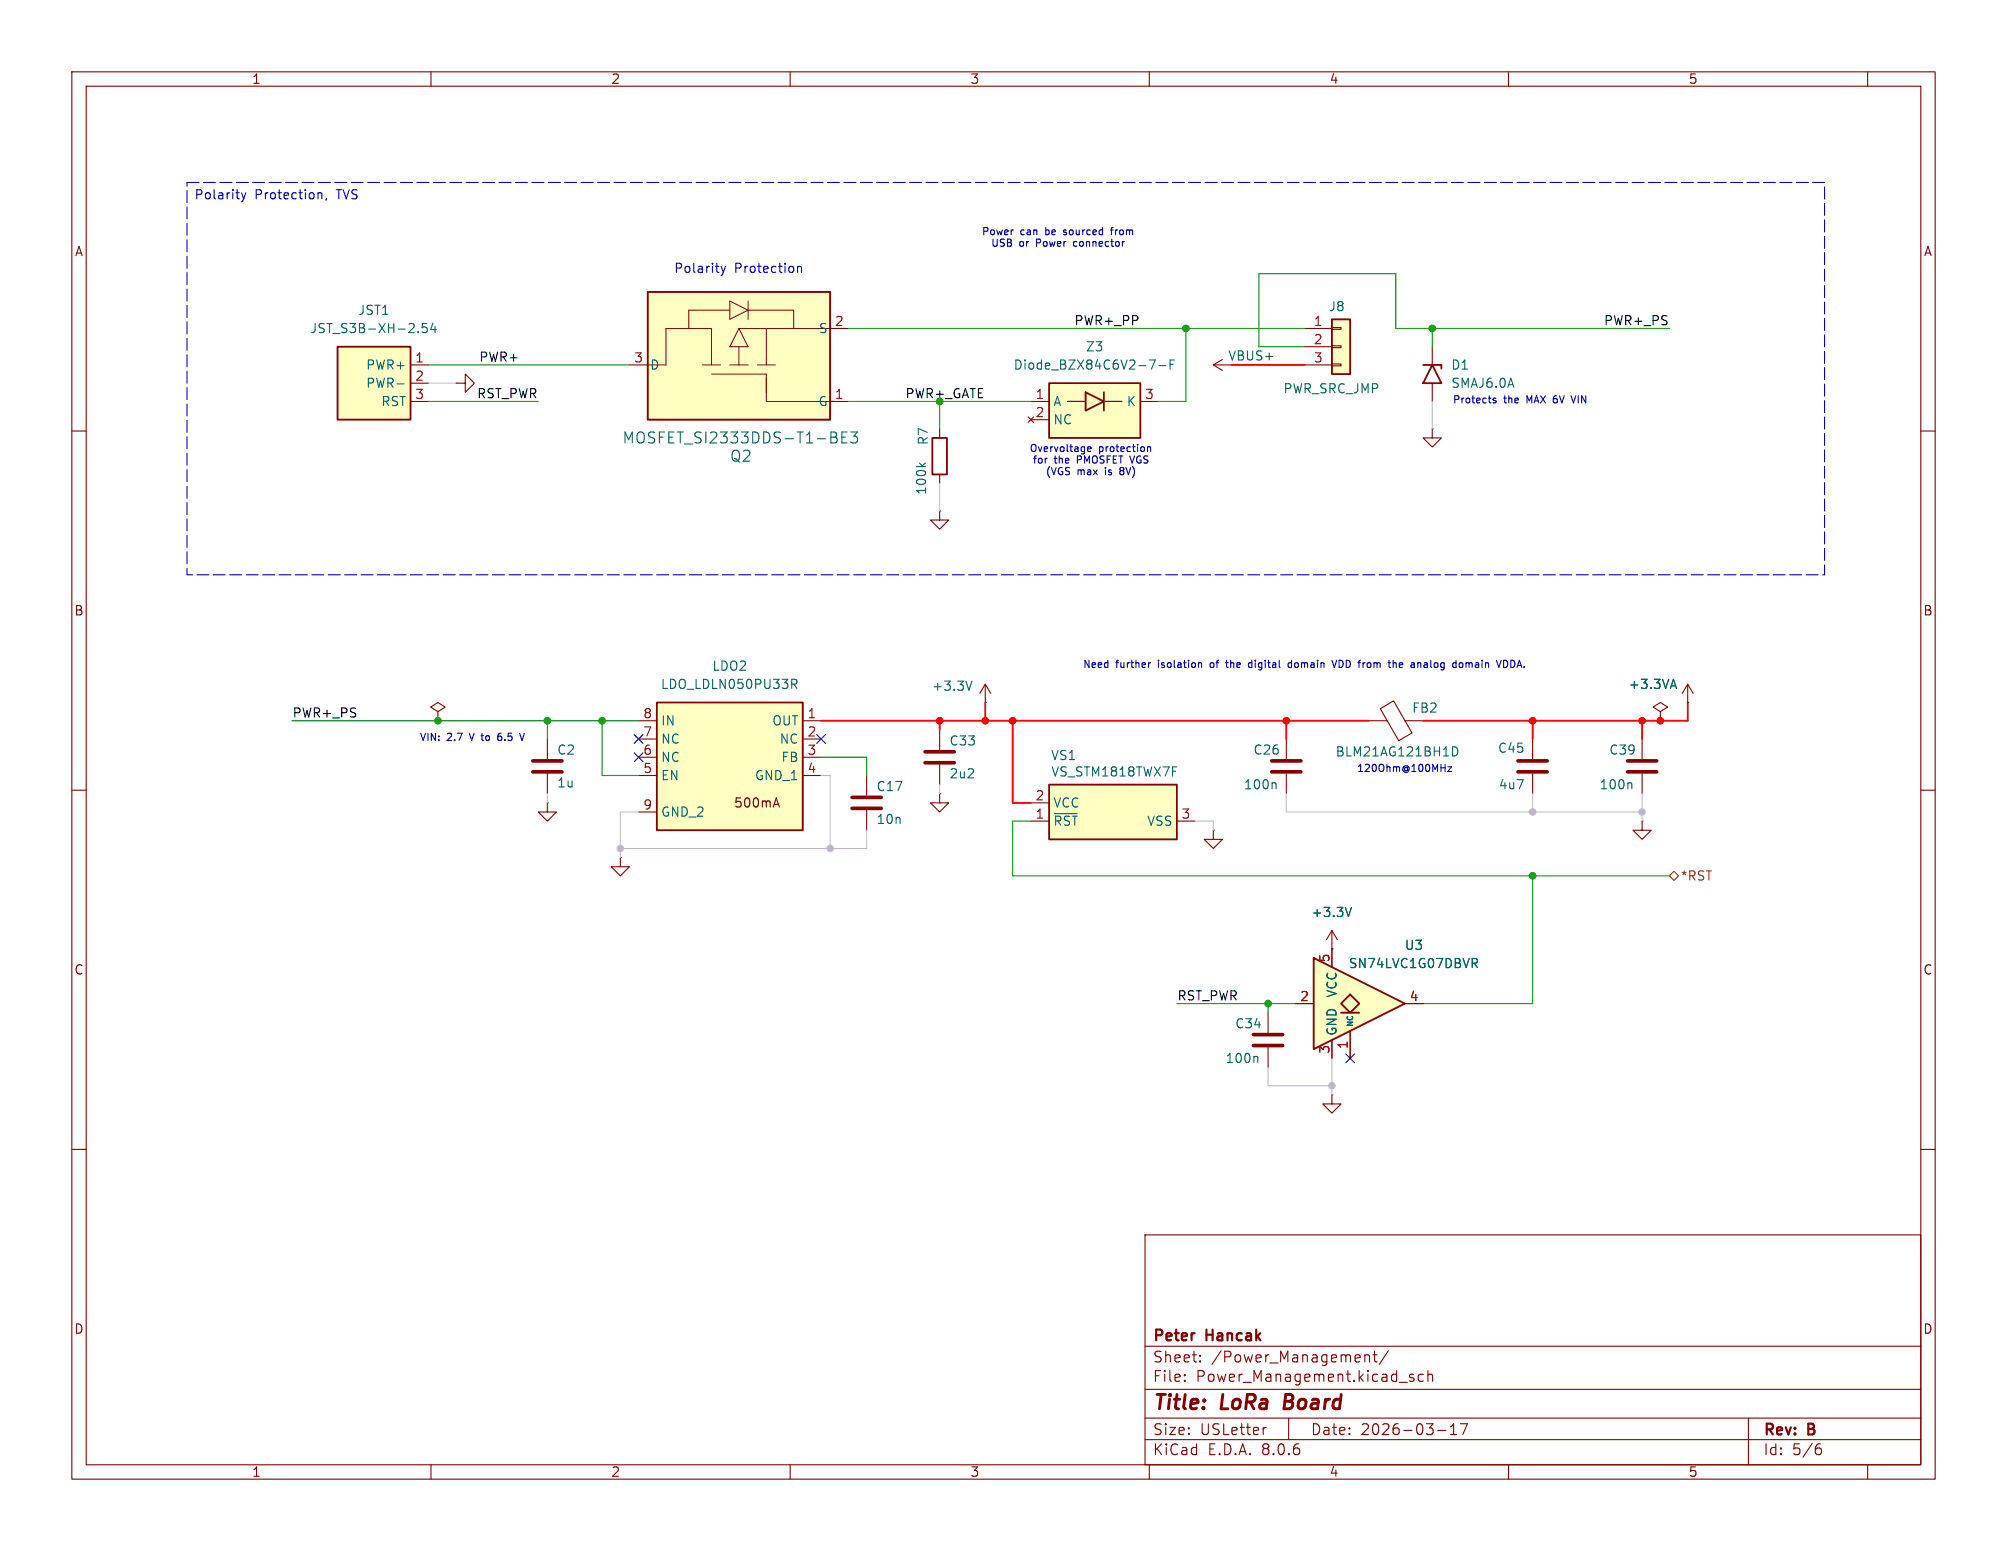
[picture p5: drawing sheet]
<svg xmlns="http://www.w3.org/2000/svg" width="279mm" height="216mm" viewBox="0 0 279 216" stroke-linecap="round" stroke-linejoin="round" font-family="sans-serif">
<g fill="none" stroke="#840000" stroke-width=".15">
<path d="M10 10h259.4v195.9h-259.4zM12 12h255.4v191.9h-255.4zM60 10v2M110 10v2M160 10v2M210 10v2M260 10v2M10 60h2M267.4 60h2M10 110h2M267.4 110h2M10 160h2"/>
<path d="M267.4 160h2M159.4 171.9h108v32h-108zM159.4 197.4h108M159.4 193.4h108M159.4 187.4h108M164.9 192.1l.1 .1-.1 .1M164.9 192.1v.1v.1M164.9 191.4v.1M164.9 192.1v.2M164.9 191.4h.1l-.1 .1M167.1 189.4v.1v.1M167.1 189.4l-.1 .1 .1 .1"/>
<path d="M167.1 188.7v.1M167.1 189.4v.2M167.1 188.7h-.1l.1 .1M176.3 198.7l-.3 .1M179.4 197.4v3M190 188.6v1M190 188.7a.37 .37 0 0 1 .6 .1v.8M191.1 188.6h.6M191.4 188.1v1.3v.1l.3 .1M193.3 188l-1.3 1.9M196.2 191.6l.1 .1 .3 .1 .3 .2-.1 .2-.2 .1-.4-.1M196.8 191.4l-.4-.1-.2 .2"/>
<path d="M198.1 191.4l-.4-.1-.3 .3v.4l.2 .2 .1 .1 .4-.1M198.8 191.4a.37 .37 0 0 1 .6 .1v.8M198.8 190.8v1.5M200.1 199.1h1.2M201.9 199.7h.9M201.9 198.6l.5-.4v1.5M203.3 198.2h1l-.7 1.5M243.4 197.4v6.5M60 203.9v2M110 203.9v2M159.4 200.4h108M160 203.9v2"/>
<path d="M210 203.9v2M253 201.6h.3l.3 .2-.1 .5-.2 .2h-.3M253.4 201l-.4 .1M260 203.9v2"/>
</g>
<path d="M179 194.1l-.3 2h.8" fill="none" stroke="#840000" stroke-width=".4"/>
<path d="M90.2 40.6h25.4v17.8h-25.4z" fill="#ffffc2"/>
<g fill="none" stroke="#840000" stroke-width=".14">
<path d="M90.2 40.6h25.4v17.8h-25.4zM90.2 50.8h2.5v-5.1h6.4v5.1M97.8 50.8h2.5M99.1 52.1h7.6v3.8h9.5M101.6 43.2h-5.7v2.5M101.6 50.8h2.5M101.6 41.9l2.5 1.3-2.5 1.3zM102.9 45.7h12.7M102.9 45.7l1.2 2.6h-2.5zM102.9 48.3v2.5M104.1 43.2h6.4v2.5M104.1 41.9v2.6"/>
<path d="M105.4 50.8h2.5M106.7 45.7v5.1"/>
</g>
<path d="M90.2 40.6h25.4v17.8h-25.4z" fill="none" stroke="#840000" stroke-width=".25"/>
<path d="M87.6 50.8h2.6M115.6 55.9h2.5M115.6 45.7h2.5" fill="none" stroke="#840000" stroke-width=".15"/>
<path d="M116.2 60.9a.41 .41 0 0 1 .4 .3 .41 .41 0 0 1-.3 .5M116.3 60.2a.35 .35 0 0 1 0 .6M117.2 60.9h.5M117.9 60.1h-.7v1.6h.7M118.4 60.1h1l-.5 .6a.41 .41 0 0 1 .5 .3v.4l-.2 .2-.6 .1-.2-.2" fill="none" stroke="#006464" stroke-width=".15"/>
<path d="M146 109.2h17.8v7.6h-17.8z" fill="#ffffc2"/>
<path d="M146 109.2h17.8v7.6h-17.8z" fill="none" stroke="#840000" stroke-width=".25"/>
<g fill="none" stroke="#840000" stroke-width=".15">
<path d="M63.5 53.3h1.3v-1.2l1.2 1.2-1.2 1.3v-1.3M63.5 53.3h.1M61 99.1l1-.7-1-.6-1.1 .6 1.1 .7v1.2M192.2 98.7l1.8-1.1 2.6 4.4-1.9 1.1zM61 100.3h.1M143.5 114.3h2.5M143.5 111.8h2.5M163.8 114.3h2.6M179.1 102.9v2.8M179.1 107.7v2.8M190.5 100.3h2.6M195.6 100.3h2.5"/>
<path d="M176.5 141v2.8M176.5 145.8v2.8M185.4 152.4v1.3h-1.3l1.3 1.2 1.3-1.2h-1.3M185.4 152.4h.1"/>
</g>
<path d="M146.8 113.3h3.2M163.2 106.8h.6M177.5 109l.1 .1v.7M202.2 104a.64 .64 0 0 1 .7 .6 .64 .64 0 0 1-.7 .6zM174.9 147.1l.2 .1v.7" fill="none" stroke="#006464" stroke-width=".15"/>
<path d="M177 107.4h4.1M177 105.9h4.1M174.5 145.5h4.1M174.5 144h4.1" fill="none" stroke="#840000" stroke-width=".51"/>
<path d="M186.7 141h2.5" fill="none" stroke="#ffffc2" stroke-width=".14"/>
<g fill="#ffffc2">
<path d="M182.9 133.4l12.7 6.3-12.7 6.4z"/>
<path d="M186.7 139.7l1.3-1.3 1.2 1.3-1.2 1.3z"/>
</g>
<path d="M182.9 133.4l12.7 6.3-12.7 6.4zM186.7 139.7l1.3-1.3 1.2 1.3-1.2 1.3zM186.7 141h2.5" fill="none" stroke="#840000" stroke-width=".25"/>
<g fill="none" stroke="#840000" stroke-width=".15">
<path d="M120.6 108v2.7M120.6 112.8v2.8M130.8 110.5v1.3h1.3l-1.3 1.2-1.3-1.2h1.3M130.8 110.5h.1M130.8 101.6v2.8M130.8 106.4v2.8M168.9 115.6v1.2h1.3l-1.3 1.3-1.3-1.3h1.3M168.9 115.6h.1M180.3 139.7h2.6M185.4 132.1h.1M185.4 129.5v5.1M185.4 129.5l-.7 1.3"/>
<path d="M185.4 129.5l.8 1.3M195.6 139.7h2.5M185.4 144.8v2.5M188 143.5v3.8"/>
</g>
<path d="M188.1 126.3l-.4 1.3M205 133.4h.4l.3 .3-.1 .3-.6 .1M205.3 134.1l.4 .6" fill="none" stroke="#006464" stroke-width=".15"/>
<path d="M118.6 112.5h4.1M118.6 111h4.1M128.8 106.2h4M128.8 104.6h4" fill="none" stroke="#840000" stroke-width=".51"/>
<path d="M47 48.3h10.1v10.1h-10.1z" fill="#ffffc2"/>
<path d="M47 48.3h10.1v10.1h-10.1z" fill="none" stroke="#840000" stroke-width=".25"/>
<path d="M57.1 50.8h2.6M57.1 53.3h2.6M57.1 55.9h2.6M228.6 114.3v1.3h-1.3l1.3 1.2 1.3-1.2h-1.3M228.6 114.3h.1" fill="none" stroke="#840000" stroke-width=".15"/>
<path d="M55.3 53.4h.9M58.2 46.2v.1M59.4 45h-.6v.6l.1-.1 .5 .1 .1 .2-.1 .4-.2 .1h-.3l-.1-.1M60.3 45l-.3 .9h.7M60.6 45.5v.8" fill="none" stroke="#006464" stroke-width=".15"/>
<path d="M91.4 97.8h20.4v17.8h-20.4z" fill="#ffffc2"/>
<path d="M198.1 50.8h2.6v.5M199.4 50.8l1.3 2.5h-2.6zM91.4 97.8h20.4v17.8h-20.4z" fill="none" stroke="#840000" stroke-width=".25"/>
<path d="M107.8 112h.6M108.1 111.1l.4 1.2" fill="none" stroke="#840000" stroke-width=".16"/>
<g fill="none" stroke="#840000" stroke-width=".15">
<path d="M199.4 48.3v2.5M199.4 53.3v2.6M137.2 97.8h.1M137.2 95.3l.7 1.2M137.2 95.3v2.5M137.2 95.3l-.8 1.2M231.1 99.1l1.1-.7-1.1-.6-1 .6 1 .7v1.2M234.9 97.8h.1M234.9 95.3l.8 1.2M234.9 95.3v2.5M234.9 95.3l-.7 1.2M76.2 111.8v1.2h1.3l-1.3 1.3-1.3-1.3h1.3"/>
<path d="M76.2 111.8h.1M86.4 119.4v1.3h1.2l-1.2 1.2-1.3-1.2h1.3M86.4 119.4h.1M88.9 100.3h2.5M88.9 102.9h2.5M88.9 105.4h2.5M88.9 108h2.5M88.9 113h2.5M111.8 100.3h2.5M111.8 102.9h2.5M111.8 105.4h2.5M111.8 108h2.5"/>
<path d="M213.4 102.9v2.8M213.4 107.7v2.8M228.6 102.9v2.8M228.6 107.7v2.8M231.1 100.3h.1"/>
</g>
<path d="M110.2 94.6h.5l.2 .2-.1 .4h-.6M110.5 95.2l.4 .6M135.3 94.8l-.4 1.3M232.7 95.5h.6M233 94.6l.4 1.2M227 109l.2 .1v.7" fill="none" stroke="#006464" stroke-width=".15"/>
<path d="M211.3 107.4h4.1M211.3 105.9h4.1M226.6 107.4h4M226.6 105.9h4" fill="none" stroke="#840000" stroke-width=".51"/>
<path d="M185.4 44.5h2.6v7.6h-2.6z" fill="#ffffc2"/>
<g fill="none" stroke="#840000" stroke-width=".15">
<path d="M130.8 59.7v1.3M168.9 50.8h2.5M168.9 50.8l1.3 .8M170.2 50l-1.3 .8M181.6 45.7h3.8M181.6 48.3h3.8M181.6 50.8h3.8M185.4 50.7h1.3v.2h-1.3zM185.4 48.1h1.3v.3h-1.3zM185.4 45.6h1.3v.2h-1.3zM199.4 59.7v1.3h1.3l-1.3 1.2-1.3-1.2h1.3M199.4 59.7h.1"/>
<path d="M130.8 71.1v1.3h1.3l-1.3 1.3-1.3-1.3h1.3M130.8 71.1h.1M130.8 66v1.3"/>
</g>
<path d="M185.4 44.5h2.6v7.6h-2.6zM129.8 61h2v5h-2z" fill="none" stroke="#840000" stroke-width=".25"/>
<path d="M128 64.5l.5 .4M128.8 64.5l-.4 .3" fill="none" stroke="#006464" stroke-width=".15"/>
<path d="M146 53.3h12.7v7.7h-12.7z" fill="#ffffc2"/>
<g fill="none" stroke="#840000" stroke-width=".15">
<path d="M143.1 58l.8 .8M143.5 55.9h2.5M143.5 58.4h2.5M143.9 58l-.8 .8M148.6 55.9h2.5M153.7 55.9h2.5M158.7 55.9h2.6M234.9 97.8h.1M76.2 102.9v2.8M76.2 107.7v2.8M231.1 100.3h.1M180.3 139.7h2.6"/>
<path d="M185.4 132.1h.1M185.4 132.1v2.5M195.6 139.7h2.5M185.4 144.8v2.5M188 143.5v3.8"/>
</g>
<path d="M146 53.3h12.7v7.7h-12.7zM151.1 54.6l2.6 1.3-2.6 1.3zM153.7 54.6v2.6" fill="none" stroke="#840000" stroke-width=".25"/>
<path d="M160 50.1h.8l-.5 1.3M161.3 50.9h1M162.9 50.7h.4M163.5 50.1h-.6v1.3M232.7 95.5h.6M233 94.6l.4 1.2M188.1 126.3l-.4 1.3M205 133.4h.4l.3 .3-.1 .3-.6 .1M205.3 134.1l.4 .6" fill="none" stroke="#006464" stroke-width=".15"/>
<path d="M74.2 107.4h4M74.2 105.9h4" fill="none" stroke="#840000" stroke-width=".51"/>
<path d="M232.4 121.9l.6-.6 .7 .6-.7 .7z" fill="none" stroke="#725600" stroke-width=".15"/>
<g fill="none" stroke="#0000c2" stroke-width=".15">
<path d="M33.6 26.8l.3 .9M33.9 27.7l-.1 .3-.2 .1M34.2 26.8l-.3 .9M44.3 26.9h.4l.1 .8M45.5 27.6l-.1 .3M100.4 37.1l.3 .8M100.7 37.9l-.1 .3-.2 .1M101 37.1l-.3 .8M111 37.1v.8M111 37.2l.2-.1h.3l.1 .8M141 32h.1M148.1 32.6l.1 .1"/>
<path d="M148.1 32.1v.2M149.5 33.7v.5M154.6 32h.4M155 31.7l-.3 .1v.9M156.4 33.6h.1M208.2 55.5l-.2-.1-.1 .2v.1l.3 .1v.2h-.3M218.7 55.1l.3 1 .4-1M151.4 62.5l.5-.1-.1-.2h-.2l-.2 .1 .1 .5h.3M155.9 65.2v.2M155.9 65.6v.4M159.7 62.3l.2-.1h.2l.1 .7M159.7 62.2v.7"/>
<path d="M159.9 92.2v.7M160.2 92.2l-.3 .2M166.9 92.3h.3l.1 .6M168.5 92.3v.5M170.6 92.2h.4M170.8 91.9v.9l.2 .1M174.3 92.3l-.3-.1-.2 .2 .1 .5h.4M174.3 91.9v1M179.8 92.3l-.3-.1-.2 .2 .1 .5h.4M179.8 91.9v1M185.4 91.9l.4 1 .3-1M186.7 91.9h-.3v1h.3"/>
<path d="M194 92.3h.3l.1 .6M194.9 92.2l-.1 .2v.4l.1 .1M195.3 92.5l-.5 .1M197.7 92.2l.1 .2v.5M198.3 92.6v.3M203.2 92.3l.3-.1 .2 .2-.1 .5h-.4M204.1 92.2v.7M204.4 92.2l-.3 .1M209.6 91.9a.54 .54 0 0 1 .3 .5 .54 .54 0 0 1-.3 .5M210.8 92.1l-.5-.2v1l.5-.1M69.6 102.1h-.1a.67 .67 0 0 0 0 1h.2M69.7 102.5h-.2l-.2 .1"/>
<path d="M72.3 102.1l.4 1 .3-1M201.6 106.7h.5l-.5 .7h.5"/>
</g>
<path d="M26 25.4h228v54.6h-228z" fill="none" stroke="#0000c2" stroke-width=".15" stroke-dasharray="1.7 .6"/>
<g fill="none" stroke="#c2c2c2" stroke-width=".15">
<path d="M59.7 53.3h3.8M199.4 55.9v3.8M130.8 67.3v3.8M76.2 110.5v1.3M88.9 113h-2.5v6.4M114.3 108h1.3v10.1M120.6 115.6v2.5h-34.2M130.8 109.2v1.3M166.4 114.3h2.5v1.3M179.1 110.5v2.5h49.5M213.4 110.5v2.5M228.6 110.5v3.8"/>
<path d="M176.5 148.6v2.5h8.9M185.4 147.3v5.1"/>
</g>
<g fill="none" stroke="#009600" stroke-width=".15">
<path d="M59.7 55.9h15.2M59.7 50.8h27.9M118.1 55.9h25.4M118.1 45.7h63.5M130.8 55.9v3.8M165.1 45.7v10.2h-3.8M199.4 45.7v2.6M232.4 45.7h-38.1v-7.6h-19v10.2h6.3M40.6 100.3h48.3M76.2 100.3v2.6M83.8 100.3v7.7h5.1M114.3 105.4h6.3v2.6"/>
<path d="M143.5 114.3h-2.5v7.6h91.4M163.8 139.7h16.5M176.5 139.7v1.3M213.4 121.9v17.8h-15.3"/>
</g>
<path d="M171.4 50.8h10.2M137.2 97.8v2.5M234.9 97.8v2.5h-36.8M114.3 100.3h76.2M130.8 100.3v1.3M141 100.3v11.5h2.5M179.1 100.3v2.6M213.4 100.3v2.6M228.6 100.3v2.6" fill="none" stroke="#f00" stroke-width=".25"/>
<path d="M88.3 104.8l1.2 1.2M88.3 102.3l1.2 1.2M89.5 104.8l-1.2 1.2M89.5 102.3l-1.2 1.2M113.7 102.3l1.2 1.2M114.9 102.3l-1.2 1.2M187.4 146.7l1.2 1.2M188.6 146.7l-1.2 1.2" fill="none" stroke="#000084" stroke-width=".15"/>
<g fill="#c2c2c2" stroke="#c2c2c2" stroke-width=".15">
<circle cx="115.6" cy="118.1" r=".46"/>
<circle cx="86.4" cy="118.1" r=".46"/>
<circle cx="213.4" cy="113" r=".46"/>
<circle cx="228.6" cy="113" r=".46"/>
<circle cx="185.4" cy="151.1" r=".46"/>
</g>
<g fill="#f00" stroke="#f00" stroke-width=".15">
<circle cx="130.8" cy="100.3" r=".46"/>
<circle cx="137.2" cy="100.3" r=".46"/>
<circle cx="231.1" cy="100.3" r=".46"/>
<circle cx="228.6" cy="100.3" r=".46"/>
<circle cx="213.4" cy="100.3" r=".46"/>
<circle cx="179.1" cy="100.3" r=".46"/>
<circle cx="141" cy="100.3" r=".46"/>
</g>
<g fill="#009600" stroke="#009600" stroke-width=".15">
<circle cx="83.8" cy="100.3" r=".46"/>
<circle cx="61" cy="100.3" r=".46"/>
<circle cx="76.2" cy="100.3" r=".46"/>
<circle cx="199.4" cy="45.7" r=".46"/>
<circle cx="165.1" cy="45.7" r=".46"/>
<circle cx="176.5" cy="139.7" r=".46"/>
<circle cx="213.4" cy="121.9" r=".46"/>
</g>
<g font-size="2.8" fill="#840000">
<text x="160.4" y="196.8">Title:</text>
<text x="170.1" y="196.8">LoRa</text>
<text x="179.6" y="196.8">Board</text>
</g>
<g font-size="2.1" fill="#006464">
<text x="86.6" y="62">MOSFET_SI2333DDS-T1-BE3</text>
<text x="101.6" y="64.5">Q2</text>
</g>
<g font-size="2.1" fill="#840000">
<text x="160.4" y="189.9">Sheet:</text>
<text x="160.4" y="187.1">Peter</text>
<text x="168" y="187.1">Hancak</text>
<text x="168.6" y="189.9">/Power_Management/</text>
<text x="160.4" y="192.6">File:</text>
<text x="166.5" y="192.6">Power_Management.kicad_sch</text>
<text x="160.4" y="202.8">KiCad</text>
<text x="160.4" y="200">Size:</text>
<text x="167.1" y="200">USLetter</text>
<text x="168.1" y="202.8">E.D.A.</text>
<text x="175.7" y="202.8">8.0.6</text>
<text x="182.4" y="200">Date:</text>
<text x="189.4" y="200">2026-03-17</text>
<text x="245.4" y="200.2">Rev:</text>
<text x="245.4" y="202.8">Id:</text>
<text x="249.5" y="202.8">5/6</text>
<text x="251.8" y="200.2">B</text>
</g>
<g font-size="1.8" fill="#840000">
<text x="35" y="11.9">1</text>
<text x="85" y="11.9">2</text>
<text x="135" y="11.9">3</text>
<text x="185" y="11.9">4</text>
<text x="235" y="11.9">5</text>
<text x="10.3" y="35.9">A</text>
<text x="267.7" y="35.9">A</text>
<text x="10.3" y="85.9">B</text>
<text x="267.7" y="85.9">B</text>
<text x="102.1" y="112.6">500mA</text>
<text x="10.3" y="135.9">C</text>
<text x="267.7" y="135.9">C</text>
<text x="10.3" y="185.9">D</text>
<text x="267.7" y="185.9">D</text>
<text x="35" y="205.8">1</text>
<text x="85" y="205.8">2</text>
<text x="135" y="205.8">3</text>
<text x="185" y="205.8">4</text>
<text x="235" y="205.8">5</text>
</g>
<g font-size="1.8" fill="#0000c2">
<text x="27" y="28.1">Polarity</text>
<text x="35.5" y="28.1">Protection,</text>
<text x="47" y="28.1">TVS</text>
<text x="93.8" y="38.2">Polarity</text>
<text x="102.2" y="38.2">Protection</text>
</g>
<g font-size="1.8" fill="#006464">
<text x="43.1" y="46.6">JST_S3B-XH-2.54</text>
<text x="49.8" y="44">JST1</text>
<text x="113.9" y="46.6">S</text>
<text x="184.9" y="43.5">J8</text>
<text x="50.9" y="51.7">PWR+</text>
<text x="90.4" y="51.7">D</text>
<text x="141" y="51.7">Diode_BZX84C6V2-7-F</text>
<text x="151.1" y="49.1">Z3</text>
<text x="170.9" y="50.4">VBUS+</text>
<text x="201.9" y="51.7">D1</text>
<text x="50.9" y="54.2">PWR-</text>
<text x="53" y="56.7">RST</text>
<text x="113.8" y="56.7">G</text>
<text x="146.6" y="56.7">A</text>
<text x="146.6" y="59.3">NC</text>
<text x="156.8" y="56.7">K</text>
<text x="178.6" y="55">PWR_SRC_JMP</text>
<text x="201.9" y="54.2">SMAJ6.0A</text>
<text x="129.4" y="62" transform="rotate(-90 129.4 62)">R7</text>
<text x="129.1" y="69" transform="rotate(-90 129.1 69)">100k</text>
<text x="99.1" y="93.6">LDO2</text>
<text x="91.9" y="96.1">LDO_LDLN050PU33R</text>
<text x="91.9" y="101.2">IN</text>
<text x="107.4" y="101.2">OUT</text>
<text x="129.6" y="96.4">+3.3V</text>
<text x="196.5" y="99.4">FB2</text>
<text x="226.6" y="96.1">+3.3VA</text>
<text x="77.5" y="105.3">C2</text>
<text x="91.9" y="106.3">NC</text>
<text x="91.9" y="103.7">NC</text>
<text x="108.4" y="103.7">NC</text>
<text x="108.7" y="106.3">FB</text>
<text x="132.1" y="104">C33</text>
<text x="146.2" y="106">VS1</text>
<text x="174.4" y="105.3">C26</text>
<text x="185.8" y="105.5">BLM21AG121BH1D</text>
<text x="208.4" y="105">C45</text>
<text x="223.9" y="105.3">C39</text>
<text x="77.5" y="109.8">1u</text>
<text x="91.9" y="108.8">EN</text>
<text x="91.9" y="113.9">GND_2</text>
<text x="105" y="108.8">GND_1</text>
<text x="121.9" y="110.3">C17</text>
<text x="132.1" y="108.6">2u2</text>
<text x="146.3" y="108.3">VS_STM1818TWX7F</text>
<text x="146.6" y="112.6">VCC</text>
<text x="173.1" y="110.1">100n</text>
<text x="208.6" y="110.1">4u7</text>
<text x="222.6" y="110.1">100n</text>
<text x="121.9" y="114.9">10n</text>
<text x="146.6" y="115.2">~{RST}</text>
<text x="159.6" y="115.2">VSS</text>
<text x="182.5" y="127.9">+3.3V</text>
<text x="187.7" y="135">SN74LVC1G07DBVR</text>
<text x="195.5" y="132.4">U3</text>
<text x="171.9" y="143.4">C34</text>
<text x="186.3" y="139" transform="rotate(-90 186.3 139)">VCC</text>
<text x="170.5" y="148.2">100n</text>
<text x="186.3" y="144.3" transform="rotate(-90 186.3 144.3)">GND</text>
</g>
<g font-size="1.8" fill="#a90000">
<text x="116.1" y="45.5">2</text>
<text x="182.8" y="45.5">1</text>
<text x="57.7" y="50.5">1</text>
<text x="57.7" y="53.1">2</text>
<text x="88.2" y="50.5">3</text>
<text x="182.8" y="48">2</text>
<text x="182.8" y="50.5">3</text>
<text x="57.7" y="55.6">3</text>
<text x="116.1" y="55.6">1</text>
<text x="144.1" y="55.6">1</text>
<text x="144.1" y="58.2">2</text>
<text x="159.3" y="55.6">3</text>
<text x="89.5" y="100.1">8</text>
<text x="112.3" y="100.1">1</text>
<text x="89.5" y="107.7">5</text>
<text x="89.5" y="105.2">6</text>
<text x="89.5" y="102.6">7</text>
<text x="112.3" y="102.6">2</text>
<text x="112.3" y="105.2">3</text>
<text x="112.3" y="107.7">4</text>
<text x="89.5" y="112.8">9</text>
<text x="144.1" y="111.5">2</text>
<text x="144.1" y="114">1</text>
<text x="164.4" y="114">3</text>
<text x="185.2" y="134.1" transform="rotate(-90 185.2 134.1)">5</text>
<text x="180.9" y="139.4">2</text>
<text x="196.1" y="139.4">4</text>
<text x="185.2" y="146.8" transform="rotate(-90 185.2 146.8)">3</text>
<text x="187.7" y="146.1" transform="rotate(-90 187.7 146.1)">1</text>
</g>
<g font-size="1.8" fill="#0f0f0f">
<text x="149.5" y="45.4">PWR+_PP</text>
<text x="223.2" y="45.4">PWR+_PS</text>
<text x="66.6" y="50.5">PWR+</text>
<text x="66.3" y="55.5">RST_PWR</text>
<text x="40.6" y="100">PWR+_PS</text>
<text x="163.8" y="139.4">RST_PWR</text>
</g>
<text font-size="1.8" fill="#009600" x="126" y="55.5">PWR+_GATE</text>
<text font-size="1.8" fill="#725600" x="233.9" y="122.8">*RST</text>
<g font-size="1.4" fill="#0000c2">
<text x="136.6" y="32.9">Power</text>
<text x="137.9" y="34.6">USB</text>
<text x="141.9" y="34.6">or</text>
<text x="142" y="32.9">can</text>
<text x="144.4" y="34.6">Power</text>
<text x="145.7" y="32.9">be</text>
<text x="148.5" y="32.9">sourced</text>
<text x="149.9" y="34.6">connector</text>
<text x="155.4" y="32.9">from</text>
<text x="202.2" y="56.4">Protects</text>
<text x="209.4" y="56.4">the</text>
<text x="212.7" y="56.4">MAX 6V</text>
<text x="219.5" y="56.4">VIN</text>
<text x="143.2" y="63.1">Overvoltage</text>
<text x="143.7" y="64.7">for</text>
<text x="146.8" y="64.7">the</text>
<text x="150.1" y="64.7">PMOSFET VGS</text>
<text x="153" y="63.1">protection</text>
<text x="145.5" y="66.4">(VGS</text>
<text x="150" y="66.4">max</text>
<text x="154" y="66.4">is</text>
<text x="156.3" y="66.4">8V)</text>
<text x="150.7" y="93.2">Need</text>
<text x="155.4" y="93.2">further</text>
<text x="161.4" y="93.2">isolation</text>
<text x="168.9" y="93.2">of</text>
<text x="171.4" y="93.2">the</text>
<text x="174.8" y="93.2">digital</text>
<text x="180.5" y="93.2">domain</text>
<text x="187" y="93.2">VDD from</text>
<text x="195.3" y="93.2">the</text>
<text x="198.7" y="93.2">analog</text>
<text x="204.7" y="93.2">domain</text>
<text x="211.2" y="93.2">VDDA.</text>
<text x="58.3" y="103.3">VIN:</text>
<text x="62.2" y="103.3">2.7</text>
<text x="65.6" y="103.3">V to</text>
<text x="70" y="103.3">6.5</text>
<text x="188.8" y="107.7">120Ohm@100MHz</text>
</g>
<text font-size="1.1" fill="#006464" x="188.6" y="143" transform="rotate(-90 188.6 143)">NC</text>
</svg>
